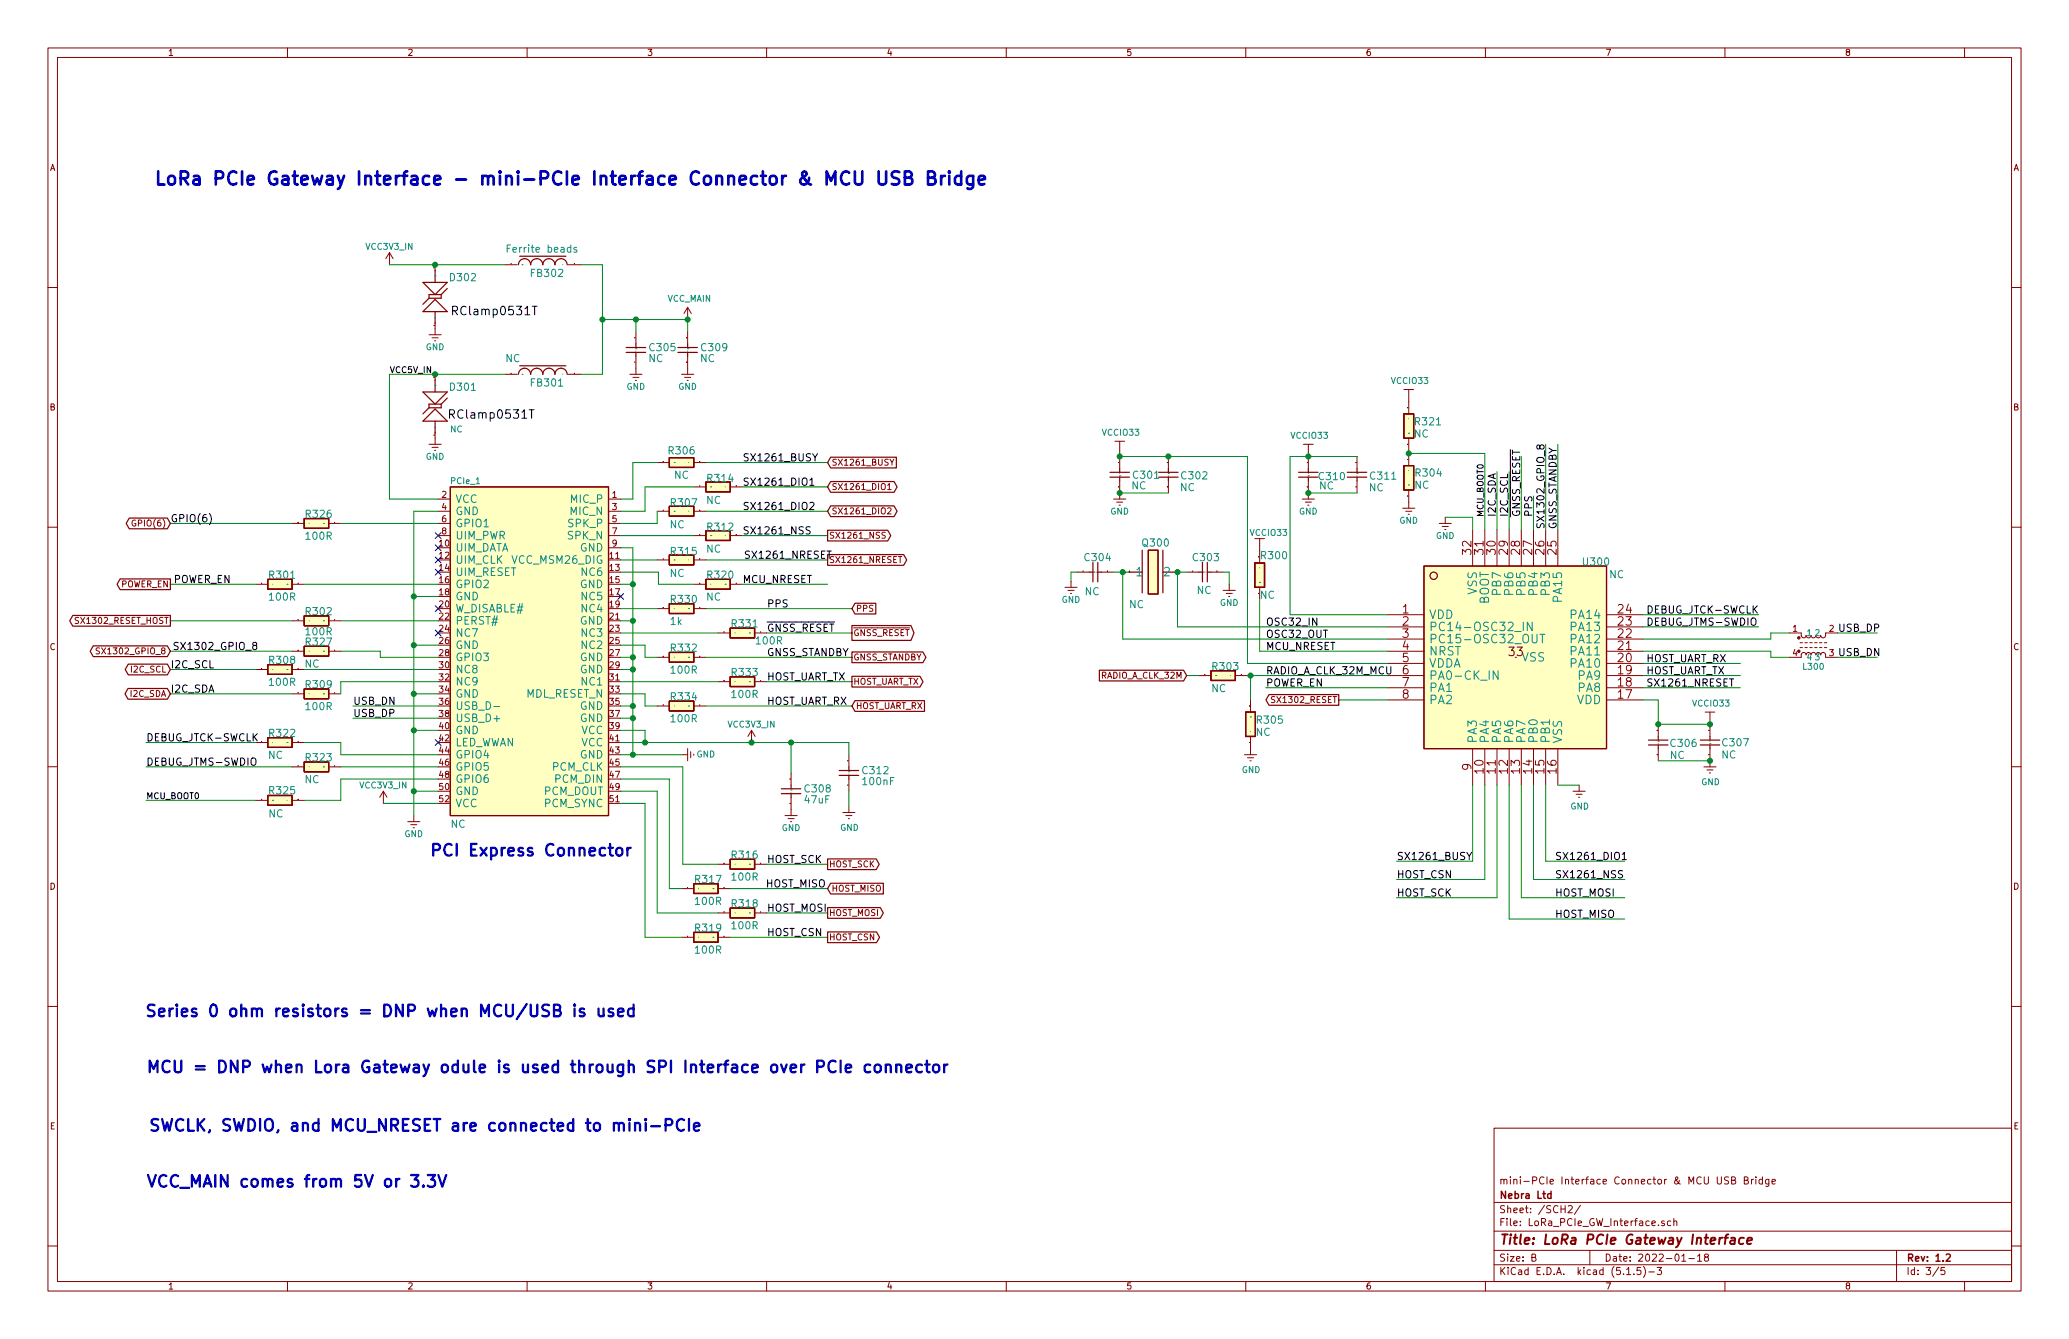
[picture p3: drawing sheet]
<svg xmlns="http://www.w3.org/2000/svg" width="432mm" height="279mm" viewBox="0 0 432 279" stroke-linecap="round" stroke-linejoin="round" font-family="sans-serif">
<g fill="none" stroke="#840000" stroke-width=".21">
<path d="M10 10h411.8v259.4h-411.8zM12 12h407.8v255.4h-407.8zM60 10v2M110 10v2M160 10v2M210 10v2M260 10v2M310 10v2M360 10v2M410 10v2M10 60h2M81.3 52.7l-.8 1.3"/>
<path d="M81.3 52.7v2.5M81.3 52.7l.7 1.3M90.6 55.9h.1M90.8 55.2v1.3M105.4 55.2h2.5M106.7 55h.1M118.5 55.2h2.8M119.9 55h.1M419.8 60h2M89.5 69.9h2.6M90.2 70.5h1.2M90.6 67.9h.1"/>
<path d="M90.6 78.7h.1M90.7 71.1h.2M90.8 67.3v2.6M90.8 78.1v1.3M105.4 78.1h2.5M106.7 77.9h.1M118.5 78.1h2.8M119.9 77.9h.1M131.4 78.1h2.6M132.1 78.7h1.2M132.5 75.6h.1M132.5 70.5h.1"/>
<path d="M132.6 79.4h.2M132.7 69.2v2.6M132.7 74.3v3.8M142.2 78.1h2.6M142.9 78.7h1.2M143.3 75.6h.1M143.3 70.5h.1M143.4 79.4h.2M143.5 64.1v2.6M143.5 69.2v2.6M143.5 74.3v3.8M143.5 64.1l-.8 1.3"/>
<path d="M143.5 64.1l.8 1.3M89.5 92.7h2.6M90.2 93.3h1.2M90.6 90.8h.1M90.7 94h.2M90.8 90.2v2.5M137.2 96.5h2.5M138.4 96.3h.1M144.8 96.5h2.5M146 96.3h.1M185.7 95.8l.5 .7 .4-.7M232.7 92.1h2"/>
<path d="M233.5 96.5h.1M233.7 92.1v2.5M233.7 95.3v2.5M243.6 96.5h.1M243.8 95.3v2.5M272 92.7h2.1M272.8 96.5h.1M273 92.7v5.1M283 96.5h.1M283.2 95.3v2.5M293 81.3h2M293.8 95.9h.1"/>
<path d="M293.8 92.7h.1M293.8 85.1h.1M294 81.3v5.1M294 91.4v2.6M294 94.6v2.6M10 110h2M28.3 108.6a.59 .59 0 0 0-.7 .6 .59 .59 0 0 0 .7 .5v-.5h-.2M61 109.2h2.5M62.2 109h.1M68.6 109.2h2.5M69.8 109h.1M91.4 109.2h2.6"/>
<path d="M91.4 104.1h2.6M91.4 106.7h2.6M91.4 111.8h2.6M127 109.2h2.5M127 104.1h2.5M127 106.7h2.5M127 111.8h2.5M127 114.3h2.5M137.2 106.7h2.5M137.2 116.8h2.5M138.4 116.6h.1M138.4 106.5h.1"/>
<path d="M144.8 106.7h2.5M144.8 111.8h2.5M144.8 116.8h2.5M144.8 101.6h2.5M146 116.6h.1M146 101.4h.1M146 111.6h.1M146 106.5h.1M152.4 111.8h2.5M152.4 101.6h2.5M153.6 101.4h.1M153.6 111.6h.1"/>
<path d="M184.8 111.1l-.5-.1-.2 .2v.3l.6 .3 .1 .3-.3 .2h-.5M185.2 106.1l.5-.1 .3 .3-.8 .9h.8M185.2 101.2l.4-.3v1.3M185.2 102.2h.8M187.5 116.1h.7M224.8 119.4h2.5M226.1 119.2h.1M229.9 119.4h2.5M231.1 119.2h.1M232.4 104.1h2.5M233 104.8h1.3M233.5 101.6h.1"/>
<path d="M233.6 105.4h.2M233.7 100.3v3.8M235.6 119.4h.2M235.7 119.2h.1M243.6 101.6h.1M243.8 100.3v2.6M245.5 119.4h.2M245.6 119.2h.1M247.6 119.4h2.6M248.9 119.2h.1M252.7 119.4h2.6M254 119.2h.1"/>
<path d="M262.7 116.2h.1M262.9 112.4v5.1M271.8 104.1h2.5M272.4 104.8h1.3M272.8 101.6h.1M272.9 105.4h.3M273 100.3v3.8M283 101.6h.1M283.2 100.3v2.6M292.7 106h2.6M293.4 106.7h1.2M293.8 103.5h.1"/>
<path d="M293.9 107.3h.2M294 102.2v3.8M300.4 109.2h2.5M301 109.9h1.3M301.5 110.5h.3M301.6 108v1.2M307.3 110.5v7.6M309.9 110.5v7.6M312.4 110.5v7.6M315 110.5v7.6M317.5 110.5v7.6M320 110.5v7.6"/>
<path d="M322.6 110.5v7.6M325.1 110.5v7.6M419.8 110h2M16.4 128.9l-.5-.1-.2 .3 .1 .3 .6 .2v.4h-.7M20.8 135.3l-.5-.1-.2 .1 .1 .4 .5 .2 .1 .3-.3 .2h-.5M53.3 121.9h2.6M53.3 139.7h2.6M54.6 121.7h.1M54.6 139.5h.1M61 121.9h2.5M61 139.7h2.5M61 135.9h2.5"/>
<path d="M61 129.5h2.5M62.2 121.7h.1M62.2 139.5h.1M62.2 135.7h.1M62.2 129.3h.1M68.6 135.9h2.5M68.6 129.5h2.5M69.8 135.7h.1M69.8 129.3h.1M137.2 137.2h2.5M137.2 127h2.5M138.4 137h.1"/>
<path d="M138.4 126.8h.1M144.8 121.9h2.5M144.8 137.2h2.5M144.8 127h2.5M146 137h.1M146 121.7h.1M146 126.8h.1M149.9 132.1h2.5M151.1 131.9h.1M152.4 121.9h2.5M153.6 121.7h.1M157.5 132.1h2.5"/>
<path d="M158.7 131.9h.1M222.2 122.6h2.6M222.9 123.2h1.3M223.4 123.8h.2M223.5 121.3v1.3M255.3 123.2h2.5M255.9 123.8h1.3M256.4 124.5h.3M256.5 121.9v1.3M262.9 122.6v2.5M289.6 138.4h7.6M289.6 128.3h7.6"/>
<path d="M289.6 130.8h7.6M289.6 135.9h7.6M289.6 133.4h7.6M315 138.4h2.5M315.6 139.1h1.3M316.1 139.7h.3M316.2 137.2v1.2M335.3 138.4h7.6M335.3 128.3h7.6M335.3 130.8h7.6M335.3 135.9h7.6M335.3 133.4h7.6"/>
<path d="M373.4 132.1h2.5v.7l.5 .3 .3-.1 .2-.4M375.7 135.1h.5M375.7 134.1h.5M376.7 135.1h.5M376.7 134.1h.5M376.9 136.7l-.1-.4-.5-.2-.4 .4v.7h-2.5M377.7 135.1h.5M377.7 134.1h.5M378 136.7l.1-.4 .3-.2 .4 .2 .2 .4M378 132.6l.1 .3 .3 .2 .4-.1 .2-.4M378.7 135.1h.5M378.7 134.1h.5"/>
<path d="M379.7 135.1h.5M379.7 134.1h.5M380 136.7l.2-.5 .4-.1 .4 .4v.7h2.5M380.7 135.1h.6M380.7 134.1h.6M383.5 132.1h-2.5v.7l-.4 .3-.4-.1-.2-.4M10 160h2M53.3 154.9h2.6M54.6 154.7h.1M61 144.8h2.5M61 154.9h2.5M62.2 144.6h.1"/>
<path d="M62.2 154.7h.1M62.2 159.8h.1M68.6 144.8h2.5M69.8 144.6h.1M69.8 159.8h.1M137.2 147.3h2.5M138.4 147.1h.1M142.2 157.5h1.3M143.5 156.2v2.6M144.1 156.8v1.3M144.8 157.4v.2M144.8 147.3h2.5"/>
<path d="M146 147.1h.1M149.9 142.2h2.5M151.1 142h.1M156.8 152.4l-.7 1.3M156.8 152.4v2.5M156.8 152.4l.8 1.3M157.5 142.2h2.5M158.7 142h.1M177 158.8h.1M177 158.7v.1M177.2 157.5v2.5M250.2 141h2.5"/>
<path d="M251.5 140.8h.1M257.8 141h2.5M259.1 140.8h.1M259.7 157.5h2.6M260.3 158.1h1.3M260.8 147.3h.1M260.8 154.9h.1M260.9 158.8h.2M261 146.1v2.5M261 153.7v3.8M266.1 145.4l-.5-.1-.2 .2v.3l.5 .3 .2 .3-.3 .2h-.5M289.6 146.1h7.6"/>
<path d="M289.6 143.5h7.6M289.6 141h7.6M307.3 156.2v7.6M309.9 156.2v7.6M312.4 156.2v7.6M315 156.2v7.6M317.5 156.2v7.6M320 156.2v7.6M322.6 156.2v7.6M325.1 156.2v7.6M335.3 146.1h7.6M335.3 143.5h7.6"/>
<path d="M335.3 141h7.6M345.9 157.5h.1M345.9 152.4h.1M346.1 151.1v2.6M346.1 156.2v2.6M355.9 148.6h2M356.7 157.5h.1M356.7 152.4h.1M356.9 148.6v5.1M356.9 156.2v3.8M419.8 160h2M53.3 167h2.6"/>
<path d="M54.6 166.8h.1M61 160h2.5M61 167h2.5M62.2 166.8h.1M68.6 160h2.5M80 165.1l-.8 1.3M80 165.1v2.5M80 165.1l.8 1.3M85.1 171.5h2.5M85.7 172.1h1.3M86.2 172.7h.3M86.4 170.2v1.3"/>
<path d="M163.8 170.2h2.6M164.5 170.8h1.2M164.9 167.6h.1M164.9 162.6h.1M164.9 162.5v.1M165 171.5h.2M165.1 161.3v2.5M165.1 166.4v3.8M175.9 169.5h2.5M176.5 170.2h1.3M177 163.8h.1M177 170.8h.3"/>
<path d="M177.2 162.6v2.5M177.2 168.3v1.2M328.3 165.1h2.5M328.9 165.7h1.3M329.4 166.4h.3M329.6 163.8v1.3M355.6 160h2.5M356.2 160.7h1.3M356.7 161.3h.3M142.2 195.6h2.6M142.2 185.4h2.6M143.5 195.4h.1"/>
<path d="M143.5 185.2h.1M149.9 180.3h2.5M149.9 190.5h2.5M149.9 195.6h2.5M149.9 185.4h2.5M151.1 180.1h.1M151.1 190.3h.1M151.1 195.4h.1M151.1 185.2h.1M157.5 180.3h2.5M157.5 190.5h2.5M158.7 180.1h.1"/>
<path d="M158.7 190.3h.1M10 210h2M419.8 210h2M311.8 235.4h108v32h-108zM10 260h2M311.8 256.9h108M311.8 250.9h108M327.3 251.7l.6-.1 .2 .4-.9 1.1h.9M329.8 251.5l-1.2 1.9M347.3 254.8h-.3l-.2 .2v.2l.5 .1v.4h-.5M348.7 254.8h-.4l-.3 .2 .1 .7h.6M349.3 254.9l.3-.1h.3l.1 1"/>
<path d="M349.3 254.3v1.5M360.8 245.6h-.6l-.3 .2 .1 .4 .7 .3v.4l-.2 .2-.6-.1M361.4 246.3l.7-.1v-.5l-.2-.1h-.5v1.5h.5l.3-.2 .1-.3-.4-.3M364 246.3l.7-.1v-.5l-.2-.1h-.5v1.5h.6l.2-.2 .1-.3-.4-.3M365.5 246.1v1M366 246.1l-.5 .3M366.4 245.6v.1M366.4 246.1v1M367.8 246.2l-.4-.1-.3 .3 .1 .6h.6M367.8 245.6v1.5M369.2 246.1v1.2l-.3 .3-.4-.1M369.2 246.2l-.5-.1-.2 .3v.5l.2 .2 .5-.1"/>
<path d="M369.8 246.6l.7-.2v-.2l-.5-.1-.2 .2 .1 .7h.6M419.8 260h2M60 267.4v2M110 267.4v2M160 267.4v2M210 267.4v2M260 267.4v2M310 267.4v2M311.8 263.9h108M311.8 260.9h108M319.7 262.4l.7-.1 .1-.2-.1-.4h-.7v1.5h.6l.2-.2 .1-.3-.4-.3M331.8 260.9v3"/>
<path d="M339.5 266h.8M341 265.8v.2M342.4 264.5h-.7l-.1 .7 .2-.2 .5 .1 .1 .7-.2 .2-.6-.2M343 264.3a1.71 1.71 0 0 1 0 2.2M344.1 265.4h1.2M345.8 264.5h1l-.5 .5 .4 .2v.6l-.2 .2-.7-.2M351 263.2h.8M352.5 262.6h1.1M354.3 262.1l.4-.4v1.5M354.3 263.2h.8M356 262.3l-.3-.3 .1-.2 .2-.1h.4l.2 .3-.1 .2-.5 .1-.3 .3 .1 .4 .2 .2h.3l.3-.3-.1-.4-.2-.2M360 267.4v2"/>
<path d="M395.8 260.9v6.5M404.6 264.4l-1.2 1.9M405.8 264.5h-.7v.7l.7-.1 .1 .2-.1 .5-.2 .2-.5-.2M410 267.4v2"/>
</g>
<path d="M323.7 249.1h-.4l-.3 .3v.5l.3 .2 .4-.1M323.7 248.6v1.5M406.2 261.8l.6-.1 .2 .4-.9 1.1h.9" fill="none" stroke="#840000" stroke-width=".3"/>
<path d="M359.9 258.3h.7M360.7 257.6l-.4 .1-.1 .2-.2 1.7M361.3 258.3h.8l-.1 1.3M362.1 258.7l-.7 .1a.4 .4 0 0 0-.3 .4 .4 .4 0 0 0 .2 .4l.7-.1M364 258.3h-.8l-.2 .3-.1 .6 .3 .4 .6-.1M364.6 258.9l1-.2v-.4h-.6l-.3 .2v1h.7" fill="none" stroke="#840000" stroke-width=".41"/>
<g fill="none" stroke="#840000" stroke-width=".25">
<path d="M88.3 58.9h5l-2.5 2.6zM90.8 56.4v2.5M108.2 55.2a1.27 1.27 0 0 1 1.3-1.2 1.27 1.27 0 0 1 1.2 1.2 1.27 1.27 0 0 1 1.3-1.2 1.27 1.27 0 0 1 1.3 1.2 1.27 1.27 0 0 1 1.3-1.2 1.27 1.27 0 0 1 1.2 1.2 1.27 1.27 0 0 1 1.3-1.2 1.27 1.27 0 0 1 1.3 1.2M108.5 53.5h9.6M89.5 62.2l-1.2 1.3M90.8 62.5l2.5 2.5h-5zM90.8 65v2.6M90.8 79.2v2.6M92.1 61.5v.7h-2.6M92.1 61.5h-2.6v.7M93.3 60.2l-1.2 1.3M108.2 78.1a1.27 1.27 0 0 1 1.3-1.3 1.27 1.27 0 0 1 1.2 1.3 1.27 1.27 0 0 1 1.3-1.3 1.27 1.27 0 0 1 1.3 1.3 1.27 1.27 0 0 1 1.3-1.3 1.27 1.27 0 0 1 1.2 1.3 1.27 1.27 0 0 1 1.3-1.3 1.27 1.27 0 0 1 1.3 1.3"/>
<path d="M108.5 76.3h9.6M130.7 72.5h4M130.7 73.5h4M132.7 71.8v.7M132.7 73.5v.8M141.5 72.5h4M141.5 73.5h4M143.5 71.8v.7M143.5 73.5v.8M88.3 81.8h5l-2.5 2.5zM89.5 85.1l-1.2 1.3M90.8 87.9v2.5"/>
<path d="M90.8 85.3l2.5 2.6h-5zM92.1 84.3h-2.6v.8M92.1 84.3v.8h-2.6M93.3 83.1l-1.2 1.2M139.7 95.5h5.1v2h-5.1zM173.4 95.4h13.7v2.2h-13.7l-.7-1.1zM231.6 98.6h4.1M231.6 99.6h4.1M233.7 97.8v.8M233.7 99.6v.7M241.8 98.6h4.1M241.8 99.6h4.1"/>
<path d="M243.8 97.8v.8M243.8 99.6v.7M271 98.6h4.1M271 99.6h4.1M273 97.8v.8M273 99.6v.7M281.2 98.6h4M281.2 99.6h4M283.2 97.8v.8M283.2 99.6v.7M293 97.2h2v5h-2zM293 86.4h2v5h-2z"/>
<path d="M27 108.1h7.9l.7 1.1-.7 1.1h-7.9l-.7-1.1zM63.5 108.2h5.1v2h-5.1zM94 101.6h33v68.6h-33zM139.7 115.8h5.1v2.1h-5.1zM139.7 105.7h5.1v2h-5.1zM147.3 100.6h5.1v2h-5.1zM147.3 110.7h5.1v2.1h-5.1zM172.7 115.7h15.9l.6 1.1-.6 1.2h-15.9zM172.7 110.6h12.6l.6 1.2-.6 1.1h-12.6zM173.4 105.6h13.2l.6 1.1-.6 1.1h-13.2l-.7-1.1zM173.4 100.5h13.2l.6 1.1-.6 1.1h-13.2l-.7-1.1zM227.3 119.4h.8"/>
<path d="M228.1 117.3v4.1M229.1 119.4h.8M229.1 117.3v4.1M235.6 119.4h2.8M238.4 114.8v8.9M239.6 114.8h2.1v9.2h-2.1zM242.7 119.4h3M242.7 114.8v8.9M250.2 119.4h.8M251 117.3v4.1M252 119.4h.7M252 117.3v4.1"/>
<path d="M261.9 117.5h2v5.1h-2zM297.2 118.1h38.1v38.1h-38.1zM15.2 128.4h20.4v2.3h-20.4l-.6-1.2zM19.5 134.8h15.4l.7 1.1-.7 1.1h-15.4l-.7-1.1zM25.1 120.8h10.5v2.2h-10.5l-.7-1.1zM26.8 138.6h8.1l.7 1.1-.7 1.1h-8.1l-.7-1.1zM55.9 120.9h5.1v2h-5.1zM55.9 138.7h5.1v2h-5.1zM63.5 134.9h5.1v2h-5.1zM63.5 128.5h5.1v2.1h-5.1zM139.7 136.1h5.1v2.1h-5.1zM139.7 126h5.1v2h-5.1z"/>
<path d="M147.3 120.9h5.1v2h-5.1zM152.4 131.1h5.1v2h-5.1zM177.8 130.5h12.3l.7 1.6-.7 1.5h-12.3zM177.8 136h14.8l.6 1.2-.6 1.1h-14.8zM178.4 125.9h4.4v2.2h-4.4l-.6-1.1zM229.4 139.9h17.6l.6 1.1-.6 1.1h-17.6zM252.7 140h5.1v2h-5.1zM26.7 143.7h8.2l.7 1.1-.7 1.1h-8.2l-.6-1.1zM55.9 153.9h5.1v2.1h-5.1zM63.5 143.8h5.1v2h-5.1zM63.5 159h5.1v2h-5.1zM139.7 146.3h5.1v2h-5.1z"/>
<path d="M152.4 141.2h5.1v2.1h-5.1zM177.8 141.1h14.2l.6 1.1-.6 1.2h-14.2zM178.4 146.2h14.5v2.2h-14.5l-.6-1.1zM260 148.6h2v5.1h-2zM264.8 144.9h14.6v2.3h-14.6l-.6-1.1zM344 155.4h4.1M344 154.4h4.1M346.1 153.7v.7M346.1 155.4v.8M354.8 155.4h4.1M354.8 154.4h4.1M356.9 153.7v.7"/>
<path d="M356.9 155.4v.8M55.9 166h5.1v2h-5.1zM152.4 179.3h5.1v2.1h-5.1zM163.1 164.6h4M163.1 165.6h4M165.1 163.8v.8M165.1 165.6v.8M172.7 179.2h10.2l.6 1.1-.6 1.2h-10.2zM175.1 160.8h4.1M175.1 161.8h4.1M177.2 160v.8M177.2 161.8v.8"/>
<path d="M144.8 194.6h5.1v2h-5.1zM144.8 184.4h5.1v2h-5.1zM152.4 189.5h5.1v2h-5.1zM172.7 189.4h11l.7 1.1-.7 1.1h-11zM172.7 194.5h10.2l.7 1.1-.7 1.1h-10.2zM173.4 184.3h11v2.2h-11l-.7-1.1z"/>
<circle cx="299.2" cy="120.1" r=".76"/>
</g>
<g fill="none" stroke="#008484" stroke-width=".21">
<path d="M90.8 57.5h.1M105.8 51.8h.5M106.6 51.1h-.8v1.5M109 55.2h.1M117.4 55.2h.1M120.3 51.7l-.3-.1-.2 .2v.2l.5 .2v.4h-.5M90.8 66.3h.1M109 78.1h.1M117.4 78.1h.1M132.7 73.3h.1M132.7 72.8h.1M143.5 73.3h.1"/>
<path d="M143.5 72.8h.1M90.8 89.1h.1M90.8 80.4h.1M140.7 96.5h.1M143.7 96.5h.1M233.7 98.8h.1M233.7 99.3h.1M243.8 99.3h.1M243.8 98.8h.1M273 98.8h.1M273 99.3h.1M283.2 99.3h.1"/>
<path d="M283.2 98.8h.1M294 98.2h.1M294 87.4h.1M294 90.4h.1M64.5 109.2h.1M67.5 109.2h.1M140.7 116.8h.1M140.7 106.7h.1M143.7 116.8h.1M143.7 106.7h.1M148.3 101.6h.1M148.3 111.8h.1"/>
<path d="M151.4 101.6h.1M151.4 111.7v.1M228.3 119.4h.1M228.8 119.4h.1M251.2 119.4h.1M251.7 119.4h.1M262.9 118.5h.1M294 101.2h.1M56.9 121.9h.1M56.9 139.7h.1M59.9 121.9h.1M59.9 139.7h.1"/>
<path d="M64.5 135.9h.1M64.5 129.5h.1M67.5 135.9h.1M67.5 129.5h.1M140.7 137.1v.1M140.7 127h.1M143.7 137.2h.1M143.7 127h.1M143.7 137.1v.1M148.3 121.9h.1M151.4 121.9h.1M153.4 132.1h.1"/>
<path d="M156.4 132.1h.1M262.9 121.5h.1M312.6 140v1.8l-1-1.8v1.8M317.9 129.8v1.8M319.8 129.8v1.8l-1.1-1.8v1.8M319.8 132.4v1.4l.3 .3h.5l.2-.3v-1.4M321.4 132.4h1M321.9 132.4v1.7M56.9 154.9h.1M59.9 154.9h.1M64.5 144.8h.1M64.5 160h.1"/>
<path d="M67.5 144.8h.1M103.1 147.4h1.2M140.7 147.3h.1M143.7 147.3h.1M153.4 142.2h.1M156.4 142.2h.1M253.7 141h.1M253.7 140.9v.1M256.8 140.9v.1M261 152.6h.1M261 149.6h.1M315.2 140.4a.59 .59 0 0 0-.7 .6 .59 .59 0 0 0 .7 .5l.1-.5h-.2"/>
<path d="M316.6 140.3v1.3l-.8-1.3v1.3M317.2 140.3a.64 .64 0 0 1 .7 .6 .64 .64 0 0 1-.7 .7zM346 155.2h.1M346 154.7h.1M346.1 154.7h.1M356.8 154.7h.1M356.8 155.2h.1M356.9 155.2h.1M56.9 167h.1M59.9 167h.1M67.5 160h.1M165.1 165.3h.1"/>
<path d="M165.1 164.8h.1M177.1 161.5h.1M177.1 161h.1M177.2 161h.1M145.8 195.6h.1M145.8 185.4h.1M148.8 195.6h.1M148.8 185.4h.1M153.4 180.3h.1M153.4 190.5h.1M156.4 180.3h.1M156.4 190.5h.1"/>
</g>
<g fill="#ffffc2" stroke="#ffffc2" stroke-width=".21">
<path d="M63.5 108.2h5.1v2h-5.1z"/>
<path d="M261.9 117.5h2v5.1h-2z"/>
<path d="M239.6 114.8h2.1v9.2h-2.1z"/>
<path d="M94 101.6h33v68.6h-33z"/>
<path d="M55.9 120.9h5.1v2h-5.1z"/>
<path d="M55.9 138.7h5.1v2h-5.1z"/>
<path d="M63.5 143.8h5.1v2h-5.1z"/>
<path d="M139.7 115.8h5.1v2.1h-5.1z"/>
<path d="M147.3 100.6h5.1v2h-5.1z"/>
<path d="M293 97.2h2v5h-2z"/>
<path d="M147.3 110.7h5.1v2.1h-5.1z"/>
<path d="M139.7 105.7h5.1v2h-5.1z"/>
<path d="M139.7 95.5h5.1v2h-5.1z"/>
<path d="M152.4 141.2h5.1v2.1h-5.1z"/>
<path d="M297.2 118.1h38.1v38.1h-38.1z"/>
<path d="M152.4 131.1h5.1v2h-5.1z"/>
<path d="M55.9 153.9h5.1v2.1h-5.1z"/>
<path d="M63.5 159h5.1v2h-5.1z"/>
<path d="M139.7 136.1h5.1v2.1h-5.1z"/>
<path d="M139.7 146.3h5.1v2h-5.1z"/>
<path d="M147.3 120.9h5.1v2h-5.1z"/>
<path d="M63.5 134.9h5.1v2h-5.1z"/>
<path d="M260 148.6h2v5.1h-2z"/>
<path d="M252.7 140h5.1v2h-5.1z"/>
<path d="M55.9 166h5.1v2h-5.1z"/>
<path d="M152.4 179.3h5.1v2.1h-5.1z"/>
<path d="M152.4 189.5h5.1v2h-5.1z"/>
<path d="M144.8 194.6h5.1v2h-5.1z"/>
<path d="M139.7 126h5.1v2h-5.1z"/>
<path d="M293 86.4h2v5h-2z"/>
<path d="M144.8 184.4h5.1v2h-5.1z"/>
<path d="M63.5 128.5h5.1v2.1h-5.1z"/>
</g>
<circle cx="375.4" cy="133.1" r=".25" fill="#840000" stroke="#840000" stroke-width=".21"/>
<g fill="none" stroke="#008400" stroke-width=".21">
<path d="M81.3 55.2h24.1M121.3 55.2h4.4v22.9h-4.4M105.4 78.1h-24.1v26h10.1M125.7 66.7h17.8v2.5M132.7 66.7v2.5M137.2 96.5h-5.1v7.6h-2.6M147.3 96.5h25.4M233.7 94.6v.7h26.6v43.1h29.3M283.2 95.3h-14v33h20.4M294 94v.6h15.9v15.9M312.4 98.4v12.1M315 98.4v12.1"/>
<path d="M317.5 95.3v15.2M322.6 92.7v17.8M325.1 92.7v17.8M35.6 109.2h25.4M71.1 109.2h20.3M91.4 106.7h-5v63.5M129.5 119.4h7.9v2.5h7.4M129.5 114.3h2.6v43.2M129.5 111.8h15.3M129.5 116.8h7.7M137.2 106.7v2.5h-7.7M144.8 101.6h-10.2v5.1h-5.1"/>
<path d="M147.3 106.7h25.4M147.3 116.8h25.4M154.9 101.6h17.8M154.9 111.8h17.8M224.8 119.4h-1.3v1.9M232.4 119.4h3.2M233.7 102.9h10.1M234.3 119.4v14h55.3M247.6 119.4h-1.9v11.4h43.9M255.3 119.4h1.2v2.5M273 102.9h10.2M301.6 108h5.7v2.5"/>
<path d="M320 103.5v7M35.6 135.9h25.4M35.6 139.7h17.7M35.6 121.9h17.7M35.6 129.5h25.4M63.5 139.7h27.9M63.5 121.9h27.9M71.1 135.9h8.3v1.3h12M71.1 129.5h20.3M86.4 134.6h5M86.4 124.5h5M129.5 132.1h20.4"/>
<path d="M129.5 137.2h2.6M129.5 134.6h5.1v2.6h2.6M129.5 127h7.7M129.5 139.7h2.6M129.5 121.9h2.6M129.5 129.5h2.6M147.3 137.2h30.5M147.3 127h30.5M154.9 121.9h17.8M160 132.1h17.8M262.9 125.1v10.8h26.7M342.9 135.9h26.7v1.3h3.8"/>
<path d="M342.9 138.4h20.3M342.9 128.3h24.1M342.9 130.8h24.1M373.4 132.1h-3.8v1.3h-26.7M383.5 132.1h8.3M383.5 137.2h8.3M30.5 154.9h22.8M35.6 144.8h25.4M63.5 154.9h7.6v2.6h20.3M73.7 147.3h17.7M73.7 149.9h17.7M86.4 152.4h5"/>
<path d="M86.4 144.8h5M91.4 142.2h-20.3v2.6M129.5 154.9h47.7v2.6M129.5 157.5h12.7M129.5 147.3h2.6M129.5 144.8h5.1v2.5h2.6M129.5 142.2h20.4M129.5 152.4h5.1v2.5M129.5 149.9h2.6M147.3 147.3h30.5M160 142.2h17.8M165.1 154.9v6.4"/>
<path d="M247.6 141h2.6M260.3 141h29.3M261 141v5.1M264.2 143.5h25.4M279.4 146.1h10.2M342.9 141h20.3M342.9 146.1h3.2v5h10.8M342.9 143.5h20.3M346.1 158.8h10.8M30.5 167h22.8M30.5 160h30.5M71.1 160h20.3"/>
<path d="M80 167.6h11.4M86.4 165.1h5M91.4 162.6h-20.3v4.4h-7.6M129.5 167.6h5.1v28h7.6M129.5 162.6h10.2v22.8h2.5M129.5 160h13v20.3h7.4M129.5 165.1h7.7v25.4h12.7M177.2 165.1v3.2M307.3 163.8v15.9h-15.8M309.9 163.8v19.7h-18.4M312.4 163.8v23.5h-20.9M315 163.8v28h24.1"/>
<path d="M317.5 163.8v23.5h21.6M320 163.8v19.7h19.1M322.6 163.8v15.9h16.5M325.1 163.8h4.5M152.4 195.6h20.3M152.4 185.4h20.3M160 180.3h12.7M160 190.5h12.7"/>
</g>
<g fill="none" stroke="#000" stroke-width=".21">
<path d="M111.1 63.9h1M111.6 63.9v1.8M110.4 85.5h1.1M110.9 85.5v1.8M169.6 94.7l.5 .8 .5-.8M321.4 93.1l.3-.3 .4 .1 .1 .2-.1 .5-.4 .1-.3-.1-.2-.7h-.3l-.2 .2 .2 .5h.3l.2-.2M43.7 107.1a1.78 1.78 0 0 1 0 2.4M169 100.2l.4-.5v1.6M169 105l.6-.2 .3 .5-1 1h1M169 101.3h.9M169.1 110l-.6-.1-.2 .1v.5l.6 .3 .2 .3-.3 .3h-.6M172.6 115h.9"/>
<path d="M37.2 134.1l-.6-.1-.3 .3 .1 .3 .7 .4v.4l-.2 .2-.6-.1M365.5 129.2l.3-.2a.53 .53 0 0 1 .7 .5v.5a.51 .51 0 0 1-.5 .5 .51 .51 0 0 1-.5-.5zM366.1 127.1l.7 .8M366.8 126.4l-.9 .9M52.5 158.4l.3-.2a.53 .53 0 0 1 .6 .5v.5a.51 .51 0 0 1-.5 .5 .51 .51 0 0 1-.5-.5zM53 153.7l.7 .9M53.7 153.1l-.9 .8M360.9 141.7h.9M306.1 177.9l.5 .7 .5-.7M338.6 178.3l.4-.4v1.5M338.6 179.4h.8M338.6 181.7h-.6l-.2 .1v.4l.7 .3 .1 .4-.3 .3-.5-.1"/>
</g>
<g fill="none" stroke="#0000c2" stroke-width=".48">
<path d="M128.7 177.1a.67 .67 0 0 1 1.2 .3v.7a.66 .66 0 0 1-.6 .5 .66 .66 0 0 1-.7-.5zM130.9 176.9v1.6M131.6 176.9l-.4 .1-.3 .4M119.9 209.6l-.1 .2h.2l-.1-.2v.3M119.9 210.4v1.7M121.9 210.6l-.6-.2-.3 .4 .1 .3 .8 .3 .1 .2-.1 .3-.2 .2-.7-.2M124.9 210.4v1.3a.59 .59 0 0 0 .5 .4 .59 .59 0 0 0 .6-.3M126 210.4v1.7M127.9 210.6l-.5-.2-.4 .4 .1 .3 .8 .3v.5l-.2 .2-.7-.2M129 211.3l1.1-.3-.1-.4-.7-.2-.3 .4 .1 1.1 .2 .2 .7-.2M132.2 210.6l-.7-.2-.4 .5v.7l.2 .3 .2 .2 .7-.2M132.2 209.6v2.5"/>
<path d="M134.7 233.5l-.1 .1 .1 .1v-.2v.2M135.9 235h1.8M138.9 234.8h1a.66 .66 0 0 0 .4-.7 .66 .66 0 0 0-.4-.6h-1v2.4M142.7 233.7a.98 .98 0 0 0-1.2 0 .98 .98 0 0 0-.3 1.2 .91 .91 0 0 0 .5 .9 .91 .91 0 0 0 1-.1M143.8 233.5v2.4M144.8 235.1l1.2-.2-.1-.5-.7-.1-.4 .4 .2 1.1 .2 .1 .7-.1M175.4 221.3v2.4M176.5 222.9l1.1-.2-.1-.4-.7-.2-.3 .4 .1 1.1 .2 .1 .7-.1M181.6 222.3l-.7-.2-.5 .5v.7l.3 .3 .2 .1 .7-.1M182.7 222.4a.67 .67 0 0 1 1.1 .2v.7a.68 .68 0 0 1-.6 .5 .68 .68 0 0 1-.7-.5zM184.9 222.4a.6 .6 0 0 1 1 .1v1.2M184.9 222.1v1.6"/>
<path d="M187.1 222.4a.6 .6 0 0 1 1 .1v1.2M187.1 222.1v1.6M189.2 222.9l1.1-.2-.1-.4-.7-.2-.3 .4 .1 1.1 .2 .1 .7-.1M192.4 222.3l-.7-.2-.5 .5v.7l.3 .3 .2 .1 .7-.1M193.1 222.1h.9M193.4 221.3v2.1l.2 .2 .4 .1M194.9 222.3a.68 .68 0 0 1 1.1 .3v.7a.68 .68 0 0 1-.6 .5 .68 .68 0 0 1-.7-.5v-.7zM197.1 222.1v1.6M197.7 222.1l-.4 .2-.2 .3M85.8 245.2h1.5l-.8 .9a.63 .63 0 0 1 .8 .5v.6l-.2 .3-.9 .1-.4-.2M88.4 247.4v.2l-.2-.1 .2-.1v.2M89.3 245.2h1.5l-.8 .9a.63 .63 0 0 1 .8 .5v.6l-.5 .4h-.7l-.3-.2"/>
<path d="M91.5 245.2l.8 2.4 .8-2.4"/>
</g>
<g fill="none" stroke="#0000c2" stroke-width=".56">
<path d="M183.4 35.8v2.2l.1 .3a.9 .9 0 0 0 1.3 0l.1-.3v-2.2M187.7 35.9l-1.1-.1a.67 .67 0 0 0-.5 .6 .67 .67 0 0 0 .5 .7 .92 .92 0 0 1 1.1 .9l-.1 .3a1.16 1.16 0 0 1-1.5 .1M188.8 37.1h1a.67 .67 0 0 0 .5-.7 .67 .67 0 0 0-.5-.6h-1v2.7h1.1a.72 .72 0 0 0 .5-.8 .72 .72 0 0 0-.6-.6M193.7 37.1h.9a.67 .67 0 0 0 .5-.7 .67 .67 0 0 0-.5-.6h-.9v2.7h1a.72 .72 0 0 0 .6-.8 .72 .72 0 0 0-.7-.6M196.4 36.7v1.8M197.2 36.7a.79 .79 0 0 0-.8 .5M198.1 35.8l-.1 .1 .1 .1 .1-.1-.1-.1v.2M198.1 36.7v1.8M200.6 36.8l-.8-.1-.5 .5v.8l.3 .4 .2 .1 .8-.1M200.6 35.8v2.7M203.1 36.7v2.2a.78 .78 0 0 1-1.2 .4M203.1 36.8l-.8-.1-.4 .3-.1 .2 .1 1.1a.91 .91 0 0 0 1.2 .1"/>
<path d="M204.3 37.6l1.3-.3-.2-.5-.8-.1-.3 .4 .1 1.3 .2 .1 .8-.1"/>
</g>
<g fill="#008400" stroke="#008400" stroke-width=".25">
<circle cx="243.8" cy="95.3" r=".51"/>
<circle cx="125.7" cy="66.7" r=".51"/>
<circle cx="132.7" cy="66.7" r=".51"/>
<circle cx="143.5" cy="66.7" r=".51"/>
<circle cx="86.4" cy="152.4" r=".51"/>
<circle cx="86.4" cy="165.1" r=".51"/>
<circle cx="233.7" cy="102.9" r=".51"/>
<circle cx="90.8" cy="78.1" r=".51"/>
<circle cx="233.7" cy="95.3" r=".51"/>
<circle cx="273" cy="102.9" r=".51"/>
<circle cx="294" cy="94.6" r=".51"/>
<circle cx="273" cy="95.3" r=".51"/>
<circle cx="356.9" cy="151.1" r=".51"/>
<circle cx="356.9" cy="158.8" r=".51"/>
<circle cx="346.1" cy="151.1" r=".51"/>
<circle cx="90.8" cy="55.2" r=".51"/>
<circle cx="132.1" cy="129.5" r=".51"/>
<circle cx="132.1" cy="137.2" r=".51"/>
<circle cx="132.1" cy="139.7" r=".51"/>
<circle cx="132.1" cy="147.3" r=".51"/>
<circle cx="132.1" cy="121.9" r=".51"/>
<circle cx="165.1" cy="154.9" r=".51"/>
<circle cx="132.1" cy="149.9" r=".51"/>
<circle cx="134.6" cy="154.9" r=".51"/>
<circle cx="156.8" cy="154.9" r=".51"/>
<circle cx="132.1" cy="157.5" r=".51"/>
<circle cx="234.3" cy="119.4" r=".51"/>
<circle cx="86.4" cy="124.5" r=".51"/>
<circle cx="245.7" cy="119.4" r=".51"/>
<circle cx="86.4" cy="134.6" r=".51"/>
<circle cx="86.4" cy="144.8" r=".51"/>
<circle cx="261" cy="141" r=".51"/>
</g>
<g fill="none" stroke="#000084" stroke-width=".21">
<path d="M90.8 111.2l1.2 1.2M90.8 113.7l1.2 1.2M90.8 116.2l1.2 1.2M90.8 118.8l1.2 1.2M92 111.2l-1.2 1.2M92 113.7l-1.2 1.2M92 116.2l-1.2 1.2M92 118.8l-1.2 1.2M90.8 131.5l1.2 1.2M90.8 126.4l1.2 1.2M92 131.5l-1.2 1.2M92 126.4l-1.2 1.2"/>
<path d="M128.9 123.9l1.2 1.2M130.1 123.9l-1.2 1.2M90.8 154.3l1.2 1.2M92 154.3l-1.2 1.2"/>
</g>
<text font-size="3.8" fill="#0000c2" x="32" y="38.7">LoRa PCIe Gateway Interface - mini-PCIe Interface Connector &amp; MCU USB Bridge</text>
<g font-size="3.4" fill="#0000c2">
<text x="89.5" y="178.7">PCI Express Connector</text>
<text x="30.1" y="212.2">Series 0 ohm resistors = DNP when MCU/USB is used</text>
<text x="30.4" y="223.9">MCU = DNP when Lora Gateway odule is used through SPI Interface over PCIe connector</text>
<text x="30.9" y="236.1">SWCLK, SWDIO, and MCU_NRESET are connected to mini-PCIe</text>
<text x="30.4" y="247.8">VCC_MAIN comes from 5V or 3.3V</text>
</g>
<text font-size="2.8" fill="#840000" x="312.8" y="259.7">Title: LoRa PCIe Gateway Interface</text>
<g font-size="2.5">
<text x="94" y="65.8">RClamp0531T</text>
<text x="93.3" y="87.4">RClamp0531T</text>
</g>
<g font-size="2.5" fill="#840000">
<text x="307.1" y="115.7" transform="rotate(-90 307.1 115.7)">32</text>
<text x="309.6" y="115.7" transform="rotate(-90 309.6 115.7)">31</text>
<text x="312.2" y="115.7" transform="rotate(-90 312.2 115.7)">30</text>
<text x="314.7" y="115.7" transform="rotate(-90 314.7 115.7)">29</text>
<text x="317.2" y="115.7" transform="rotate(-90 317.2 115.7)">28</text>
<text x="319.8" y="115.7" transform="rotate(-90 319.8 115.7)">27</text>
<text x="322.3" y="115.7" transform="rotate(-90 322.3 115.7)">26</text>
<text x="324.9" y="115.7" transform="rotate(-90 324.9 115.7)">25</text>
<text x="292.7" y="128">1</text>
<text x="292.7" y="130.6">2</text>
<text x="337.7" y="130.6">23</text>
<text x="337.7" y="128">24</text>
<text x="292.7" y="133.1">3</text>
<text x="292.7" y="135.6">4</text>
<text x="315" y="136.9">33</text>
<text x="337.7" y="135.6">21</text>
<text x="337.7" y="133.1">22</text>
<text x="292.7" y="138.2">5</text>
<text x="292.7" y="140.7">6</text>
<text x="292.7" y="143.3">7</text>
<text x="337.7" y="143.3">18</text>
<text x="337.7" y="140.7">19</text>
<text x="337.7" y="138.2">20</text>
<text x="292.7" y="145.8">8</text>
<text x="337.7" y="145.8">17</text>
<text x="307.1" y="160.7" transform="rotate(-90 307.1 160.7)">9</text>
<text x="309.6" y="161.4" transform="rotate(-90 309.6 161.4)">10</text>
<text x="312.2" y="161.4" transform="rotate(-90 312.2 161.4)">11</text>
<text x="314.7" y="161.4" transform="rotate(-90 314.7 161.4)">12</text>
<text x="317.2" y="161.4" transform="rotate(-90 317.2 161.4)">13</text>
<text x="319.8" y="161.4" transform="rotate(-90 319.8 161.4)">14</text>
<text x="322.3" y="161.4" transform="rotate(-90 322.3 161.4)">15</text>
<text x="324.9" y="161.4" transform="rotate(-90 324.9 161.4)">16</text>
</g>
<g font-size="2.5" fill="#008484">
<text x="236.9" y="120.3">1</text>
<text x="243.1" y="120.3">2</text>
<text x="308.2" y="124.1" transform="rotate(-90 308.2 124.1)">VSS</text>
<text x="313.3" y="124" transform="rotate(-90 313.3 124)">PB7</text>
<text x="315.8" y="124" transform="rotate(-90 315.8 124)">PB6</text>
<text x="318.4" y="124" transform="rotate(-90 318.4 124)">PB5</text>
<text x="320.9" y="124" transform="rotate(-90 320.9 124)">PB4</text>
<text x="323.5" y="124" transform="rotate(-90 323.5 124)">PB3</text>
<text x="326" y="125.3" transform="rotate(-90 326 125.3)">PA15</text>
<text x="298.2" y="129.2">VDD</text>
<text x="298.2" y="131.7">PC14-OSC32_IN</text>
<text x="310.8" y="126.3" transform="rotate(-90 310.8 126.3)">BOOT</text>
<text x="328.1" y="131.7">PA13</text>
<text x="328.1" y="129.2">PA14</text>
<text x="298.2" y="134.2">PC15-OSC32_OUT</text>
<text x="298.2" y="136.8">NRST</text>
<text x="328.1" y="136.8">PA11</text>
<text x="328.1" y="134.2">PA12</text>
<text x="298.2" y="139.3">VDDA</text>
<text x="298.2" y="141.9">PA0-CK_IN</text>
<text x="317.5" y="138">VSS</text>
<text x="328.1" y="139.3">PA10</text>
<text x="329.4" y="141.9">PA9</text>
<text x="298.2" y="144.4">PA1</text>
<text x="298.2" y="146.9">PA2</text>
<text x="329" y="146.9">VDD</text>
<text x="329.4" y="144.4">PA8</text>
<text x="308.2" y="155.2" transform="rotate(-90 308.2 155.2)">PA3</text>
<text x="310.8" y="155.2" transform="rotate(-90 310.8 155.2)">PA4</text>
<text x="313.3" y="155.2" transform="rotate(-90 313.3 155.2)">PA5</text>
<text x="315.8" y="155.2" transform="rotate(-90 315.8 155.2)">PA6</text>
<text x="318.4" y="155.2" transform="rotate(-90 318.4 155.2)">PA7</text>
<text x="320.9" y="155.2" transform="rotate(-90 320.9 155.2)">PB0</text>
<text x="323.5" y="155.2" transform="rotate(-90 323.5 155.2)">PB1</text>
<text x="326" y="155.2" transform="rotate(-90 326 155.2)">VSS</text>
</g>
<g font-size="2.2" fill="#008484">
<text x="95" y="104.9">VCC</text>
<text x="95" y="107.5">GND</text>
<text x="119" y="107.5">MIC_N</text>
<text x="119.2" y="104.9">MIC_P</text>
<text x="95" y="110">GPIO1</text>
<text x="95" y="112.5">UIM_PWR</text>
<text x="118.5" y="112.5">SPK_N</text>
<text x="118.7" y="110">SPK_P</text>
<text x="95" y="115.1">UIM_DATA</text>
<text x="95" y="117.6">UIM_CLK</text>
<text x="107.2" y="117.6">VCC_MSM26_DIG</text>
<text x="121" y="115.1">GND</text>
<text x="95" y="120.2">UIM_RESET</text>
<text x="95" y="122.7">GPIO2</text>
<text x="95" y="125.2">GND</text>
<text x="121" y="122.7">GND</text>
<text x="121.5" y="120.2">NC6</text>
<text x="121.5" y="125.2">NC5</text>
<text x="95" y="127.8">W_DISABLE#</text>
<text x="95" y="130.3">PERST#</text>
<text x="121" y="130.3">GND</text>
<text x="121.5" y="127.8">NC4</text>
<text x="95" y="132.9">NC7</text>
<text x="95" y="135.4">GND</text>
<text x="95" y="137.9">GPIO3</text>
<text x="121" y="137.9">GND</text>
<text x="121.5" y="132.9">NC3</text>
<text x="121.5" y="135.4">NC2</text>
<text x="95" y="140.5">NC8</text>
<text x="95" y="143">NC9</text>
<text x="121" y="140.5">GND</text>
<text x="121.5" y="143">NC1</text>
<text x="95" y="145.6">GND</text>
<text x="95" y="148.1">USB_D-</text>
<text x="109.6" y="145.6">MDL_RESET_N</text>
<text x="121" y="148.1">GND</text>
<text x="95" y="150.6">USB_D+</text>
<text x="95" y="153.2">GND</text>
<text x="95" y="155.7">LED_WWAN</text>
<text x="121" y="150.6">GND</text>
<text x="121.3" y="153.2">VCC</text>
<text x="121.3" y="155.7">VCC</text>
<text x="95" y="158.3">GPIO4</text>
<text x="95" y="160.8">GPIO5</text>
<text x="115.2" y="160.8">PCM_CLK</text>
<text x="121" y="158.3">GND</text>
<text x="95" y="163.3">GPIO6</text>
<text x="95" y="165.9">GND</text>
<text x="113.5" y="165.9">PCM_DOUT</text>
<text x="116" y="163.3">PCM_DIN</text>
<text x="95" y="168.4">VCC</text>
<text x="113.6" y="168.4">PCM_SYNC</text>
</g>
<g font-size="2.1" fill="#008484">
<text x="106.5" y="52.7">Ferrite beads</text>
<text x="94.1" y="58.7">D302</text>
<text x="111" y="57.8">FB302</text>
<text x="105.5" y="75.6">NC</text>
<text x="135.4" y="75.6">NC</text>
<text x="135.7" y="73.3">C305</text>
<text x="146.2" y="75.6">NC</text>
<text x="146.5" y="73.3">C309</text>
<text x="94.1" y="81.5">D301</text>
<text x="111" y="80.6">FB301</text>
<text x="295.5" y="88.7">R321</text>
<text x="139.7" y="94.8">R306</text>
<text x="295.1" y="91.3">NC</text>
<text x="140.7" y="99.9">NC</text>
<text x="147.8" y="100.6">R314</text>
<text x="236.7" y="99.9">C301</text>
<text x="246.7" y="100">C302</text>
<text x="275.4" y="100.2">C310</text>
<text x="286.1" y="100.1">C311</text>
<text x="295.2" y="102">NC</text>
<text x="295.6" y="99.4">R304</text>
<text x="140.2" y="105.7">R307</text>
<text x="147.4" y="105.2">NC</text>
<text x="236.2" y="102.1">NC</text>
<text x="246.3" y="102.5">NC</text>
<text x="275.3" y="102.1">NC</text>
<text x="285.7" y="102.5">NC</text>
<text x="64" y="108.1">R326</text>
<text x="64" y="112.6">100R</text>
<text x="139.8" y="110.2">NC</text>
<text x="147.8" y="110.7">R312</text>
<text x="140.2" y="115.8">R315</text>
<text x="147.4" y="115.3">NC</text>
<text x="226.5" y="117.1">C304</text>
<text x="238.6" y="114">Q300</text>
<text x="249.1" y="117.1">C303</text>
<text x="263.3" y="116.7">R300</text>
<text x="330.5" y="118">U300</text>
<text x="56.3" y="120.8">R301</text>
<text x="56.3" y="125.3">100R</text>
<text x="139.8" y="120.4">NC</text>
<text x="140.2" y="125.8">R330</text>
<text x="147.4" y="125.3">NC</text>
<text x="147.8" y="120.8">R320</text>
<text x="226.4" y="124.2">NC</text>
<text x="249.8" y="124">NC</text>
<text x="263" y="124.9">NC</text>
<text x="335.9" y="120.7">NC</text>
<text x="64" y="128.4">R302</text>
<text x="140" y="130.4">1k</text>
<text x="152.9" y="130.9">R331</text>
<text x="235.7" y="126.9">NC</text>
<text x="64" y="134.7">R327</text>
<text x="64" y="132.6">100R</text>
<text x="140.2" y="136">R332</text>
<text x="157.9" y="134.5">100R</text>
<text x="56.3" y="138.5">R308</text>
<text x="56.3" y="143.1">100R</text>
<text x="63.6" y="139.3">NC</text>
<text x="64" y="143.6">R309</text>
<text x="140.2" y="140.6">100R</text>
<text x="152.9" y="141.1">R333</text>
<text x="253.2" y="139.9">R303</text>
<text x="64" y="148.2">100R</text>
<text x="140.2" y="146.2">R334</text>
<text x="152.9" y="145.6">100R</text>
<text x="252.8" y="144.4">NC</text>
<text x="56.3" y="153.8">R322</text>
<text x="140.2" y="150.7">100R</text>
<text x="262.1" y="153.5">NC</text>
<text x="262.5" y="151">R305</text>
<text x="348.8" y="155.9">C306</text>
<text x="359.6" y="155.7">C307</text>
<text x="56" y="158.3">NC</text>
<text x="64" y="158.9">R323</text>
<text x="180.2" y="161.5">C312</text>
<text x="348.5" y="158.4">NC</text>
<text x="359.3" y="158.3">NC</text>
<text x="56.3" y="165.7">R325</text>
<text x="63.6" y="163.4">NC</text>
<text x="168" y="167.6">47uF</text>
<text x="168.1" y="165.4">C308</text>
<text x="180.2" y="163.8">100nF</text>
<text x="56.1" y="170.6">NC</text>
<text x="94.1" y="172.7">NC</text>
<text x="152.9" y="179.2">R316</text>
<text x="145.2" y="184.3">R317</text>
<text x="152.9" y="183.7">100R</text>
<text x="145.2" y="188.8">100R</text>
<text x="152.9" y="189.3">R318</text>
<text x="145.2" y="194.4">R319</text>
<text x="152.9" y="193.9">100R</text>
<text x="145.2" y="199">100R</text>
</g>
<g font-size="2.1">
<text x="154.9" y="96.3">SX1261_BUSY</text>
<text x="154.9" y="101.3">SX1261_DIO1</text>
<text x="154.9" y="106.4">SX1261_DIO2</text>
<text x="312.2" y="107.9" transform="rotate(-90 312.2 107.9)">I2C_SDA</text>
<text x="314.7" y="107.9" transform="rotate(-90 314.7 107.9)">I2C_SCL</text>
<text x="317.2" y="107.9" transform="rotate(-90 317.2 107.9)">GNSS_RESET</text>
<text x="319.8" y="107.9" transform="rotate(-90 319.8 107.9)">PPS</text>
<text x="35.6" y="109">GPIO(6)</text>
<text x="154.9" y="111.5">SX1261_NSS</text>
<text x="322.3" y="110.5" transform="rotate(-90 322.3 110.5)">SX1302_GPIO_8</text>
<text x="324.9" y="110.5" transform="rotate(-90 324.9 110.5)">GNSS_STANDBY</text>
<text x="155.2" y="116.6">SX1261_NRESET</text>
<text x="36.2" y="121.7">POWER_EN</text>
<text x="154.9" y="121.7">MCU_NRESET</text>
<text x="160" y="126.7">PPS</text>
<text x="160" y="131.8">GNSS_RESET</text>
<text x="264.2" y="130.6">OSC32_IN</text>
<text x="343.5" y="130.6">DEBUG_JTMS-SWDIO</text>
<text x="343.5" y="128">DEBUG_JTCK-SWCLK</text>
<text x="383.5" y="131.8">USB_DP</text>
<text x="37.6" y="135.6">SX1302_GPIO_8</text>
<text x="160" y="136.9">GNSS_STANDBY</text>
<text x="264.2" y="135.6">MCU_NRESET</text>
<text x="264.2" y="133.1">OSC32_OUT</text>
<text x="383.5" y="136.9">USB_DN</text>
<text x="35.6" y="139.4">I2C_SCL</text>
<text x="160" y="142">HOST_UART_TX</text>
<text x="264.2" y="140.7">RADIO_A_CLK_32M_MCU</text>
<text x="264.2" y="143.3">POWER_EN</text>
<text x="343.5" y="143.3">SX1261_NRESET</text>
<text x="343.5" y="140.7">HOST_UART_TX</text>
<text x="343.5" y="138.2">HOST_UART_RX</text>
<text x="35.6" y="144.5">I2C_SDA</text>
<text x="73.7" y="149.6">USB_DP</text>
<text x="73.7" y="147.1">USB_DN</text>
<text x="160" y="147.1">HOST_UART_RX</text>
<text x="30.5" y="154.7">DEBUG_JTCK-SWCLK</text>
<text x="30.5" y="159.8">DEBUG_JTMS-SWDIO</text>
<text x="291.5" y="179.5">SX1261_BUSY</text>
<text x="324.5" y="179.5">SX1261_DIO1</text>
<text x="159.8" y="185.2">HOST_MISO</text>
<text x="160" y="180.1">HOST_SCK</text>
<text x="291.5" y="183.3">HOST_CSN</text>
<text x="324.5" y="183.3">SX1261_NSS</text>
<text x="160" y="190.2">HOST_MOSI</text>
<text x="291.5" y="187.1">HOST_SCK</text>
<text x="324.5" y="187.1">HOST_MOSI</text>
<text x="324.5" y="191.5">HOST_MISO</text>
<text x="160" y="195.3">HOST_CSN</text>
</g>
<g font-size="2.1" fill="#840000">
<text x="312.8" y="250.1">Nebra Ltd</text>
<text x="312.8" y="247.1">mini-PCIe Interface Connector &amp; MCU USB Bridge</text>
<text x="312.8" y="255.8">File: LoRa_PCIe_GW_Interface.sch</text>
<text x="312.8" y="253.1">Sheet: /SCH2/</text>
<text x="312.8" y="263.2">Size: B</text>
<text x="334.8" y="263.2">Date: 2022-01-18</text>
<text x="397.8" y="263.2">Rev: 1.2</text>
<text x="312.8" y="266">KiCad E.D.A. kicad (5.1.5)-3</text>
<text x="397.8" y="266">Id: 3/5</text>
</g>
<g font-size="1.8" fill="#840000">
<text x="35" y="11.6">1</text>
<text x="85" y="11.6">2</text>
<text x="135" y="11.6">3</text>
<text x="185" y="11.6">4</text>
<text x="235" y="11.6">5</text>
<text x="285" y="11.6">6</text>
<text x="335" y="11.6">7</text>
<text x="385" y="11.6">8</text>
<text x="10.4" y="35.6">A</text>
<text x="420.2" y="35.6">A</text>
<text x="10.4" y="85.6">B</text>
<text x="420.2" y="85.6">B</text>
<text x="173.5" y="97.2">SX1261_BUSY</text>
<text x="92.2" y="103.9">2</text>
<text x="92.2" y="106.4">4</text>
<text x="127.8" y="103.9">1</text>
<text x="127.8" y="106.4">3</text>
<text x="173.5" y="107.3">SX1261_DIO2</text>
<text x="173.5" y="102.2">SX1261_DIO1</text>
<text x="28.2" y="109.9">GPIO(6)</text>
<text x="92.2" y="109">6</text>
<text x="92.2" y="111.5">8</text>
<text x="127.8" y="109">5</text>
<text x="127.8" y="111.5">7</text>
<text x="173" y="112.4">SX1261_NSS</text>
<text x="91.7" y="114">10</text>
<text x="91.7" y="116.6">12</text>
<text x="91.7" y="119.1">14</text>
<text x="127.3" y="116.6">11</text>
<text x="127.3" y="119.1">13</text>
<text x="127.8" y="114">9</text>
<text x="173" y="117.5">SX1261_NRESET</text>
<text x="25.2" y="122.6">POWER_EN</text>
<text x="91.7" y="121.7">16</text>
<text x="91.7" y="124.2">18</text>
<text x="127.3" y="121.7">15</text>
<text x="127.3" y="124.2">17</text>
<text x="16.2" y="130.2">SX1302_RESET_HOST</text>
<text x="91.7" y="126.7">20</text>
<text x="91.7" y="129.3">22</text>
<text x="91.7" y="131.8">24</text>
<text x="127.3" y="126.7">19</text>
<text x="127.3" y="129.3">21</text>
<text x="127.3" y="131.8">23</text>
<text x="178.6" y="127.6">PPS</text>
<text x="374.2" y="131.8">1</text>
<text x="381.8" y="131.8">2</text>
<text x="10.4" y="135.6">C</text>
<text x="21.1" y="136.5">SX1302_GPIO_8</text>
<text x="91.7" y="134.4">26</text>
<text x="91.7" y="136.9">28</text>
<text x="127.3" y="134.4">25</text>
<text x="127.3" y="136.9">27</text>
<text x="178.1" y="132.7">GNSS_RESET</text>
<text x="178.1" y="137.8">GNSS_STANDBY</text>
<text x="374.2" y="136.9">4</text>
<text x="381.8" y="136.9">3</text>
<text x="420.2" y="135.6">C</text>
<text x="27.5" y="140.3">I2C_SCL</text>
<text x="91.7" y="139.4">30</text>
<text x="91.7" y="142">32</text>
<text x="127.3" y="139.4">29</text>
<text x="127.3" y="142">31</text>
<text x="178.1" y="142.9">HOST_UART_TX</text>
<text x="229.9" y="141.6">RADIO_A_CLK_32M</text>
<text x="27.3" y="145.4">I2C_SDA</text>
<text x="91.7" y="144.5">34</text>
<text x="91.7" y="147.1">36</text>
<text x="91.7" y="149.6">38</text>
<text x="127.3" y="144.5">33</text>
<text x="127.3" y="147.1">35</text>
<text x="127.3" y="149.6">37</text>
<text x="178.6" y="148">HOST_UART_RX</text>
<text x="266" y="146.7">SX1302_RESET</text>
<text x="91.7" y="152.1">40</text>
<text x="91.7" y="154.7">42</text>
<text x="127.3" y="152.1">39</text>
<text x="127.3" y="154.7">41</text>
<text x="91.7" y="157.2">44</text>
<text x="91.7" y="159.8">46</text>
<text x="127.3" y="157.2">43</text>
<text x="127.3" y="159.8">45</text>
<text x="91.7" y="162.3">48</text>
<text x="91.7" y="164.8">50</text>
<text x="91.7" y="167.4">52</text>
<text x="127.3" y="162.3">47</text>
<text x="127.3" y="164.8">49</text>
<text x="127.3" y="167.4">51</text>
<text x="10.4" y="185.6">D</text>
<text x="173" y="181">HOST_SCK</text>
<text x="420.2" y="185.6">D</text>
<text x="173" y="191.1">HOST_MOSI</text>
<text x="173.5" y="186.1">HOST_MISO</text>
<text x="173" y="196.2">HOST_CSN</text>
<text x="10.4" y="235.6">E</text>
<text x="420.2" y="235.6">E</text>
<text x="35" y="269">1</text>
<text x="85" y="269">2</text>
<text x="135" y="269">3</text>
<text x="185" y="269">4</text>
<text x="235" y="269">5</text>
<text x="285" y="269">6</text>
<text x="335" y="269">7</text>
<text x="385" y="269">8</text>
</g>
<g font-size="1.8" fill="#008484">
<text x="76.5" y="52.1">VCC3V3_IN</text>
<text x="139.3" y="63">VCC_MAIN</text>
<text x="88.8" y="73.1">GND</text>
<text x="130.8" y="81.3">GND</text>
<text x="141.6" y="81.3">GND</text>
<text x="290.5" y="80.1">VCCIO33</text>
<text x="88.8" y="95.9">GND</text>
<text x="94" y="90.2">NC</text>
<text x="230.1" y="90.9">VCCIO33</text>
<text x="269.5" y="91.5">VCCIO33</text>
<text x="94.2" y="101">PCIe_1</text>
<text x="231.7" y="107.4">GND</text>
<text x="271.1" y="107.4">GND</text>
<text x="261" y="111.8">VCCIO33</text>
<text x="292" y="109.3">GND</text>
<text x="299.7" y="112.4">GND</text>
<text x="221.6" y="125.8">GND</text>
<text x="254.6" y="126.4">GND</text>
<text x="376.9" y="132.7">1</text>
<text x="376.9" y="137.8">4</text>
<text x="379" y="132.7">2</text>
<text x="379" y="137.8">3</text>
<text x="376.5" y="139.8">L300</text>
<text x="353.3" y="147.4">VCCIO33</text>
<text x="152" y="151.8">VCC3V3_IN</text>
<text x="145.4" y="158">GND</text>
<text x="259.2" y="161.3">GND</text>
<text x="75.2" y="164.5">VCC3V3_IN</text>
<text x="355" y="163.8">GND</text>
<text x="163.1" y="173.4">GND</text>
<text x="175.3" y="173.4">GND</text>
<text x="327.7" y="168.9">GND</text>
<text x="84.4" y="174.7">GND</text>
</g>
<g font-size="1.8">
<text x="81.3" y="77.9">VCC5V_IN</text>
<text x="309.6" y="107.9" transform="rotate(-90 309.6 107.9)">MCU_BOOT0</text>
<text x="30.5" y="166.8">MCU_BOOT0</text>
</g>
</svg>
